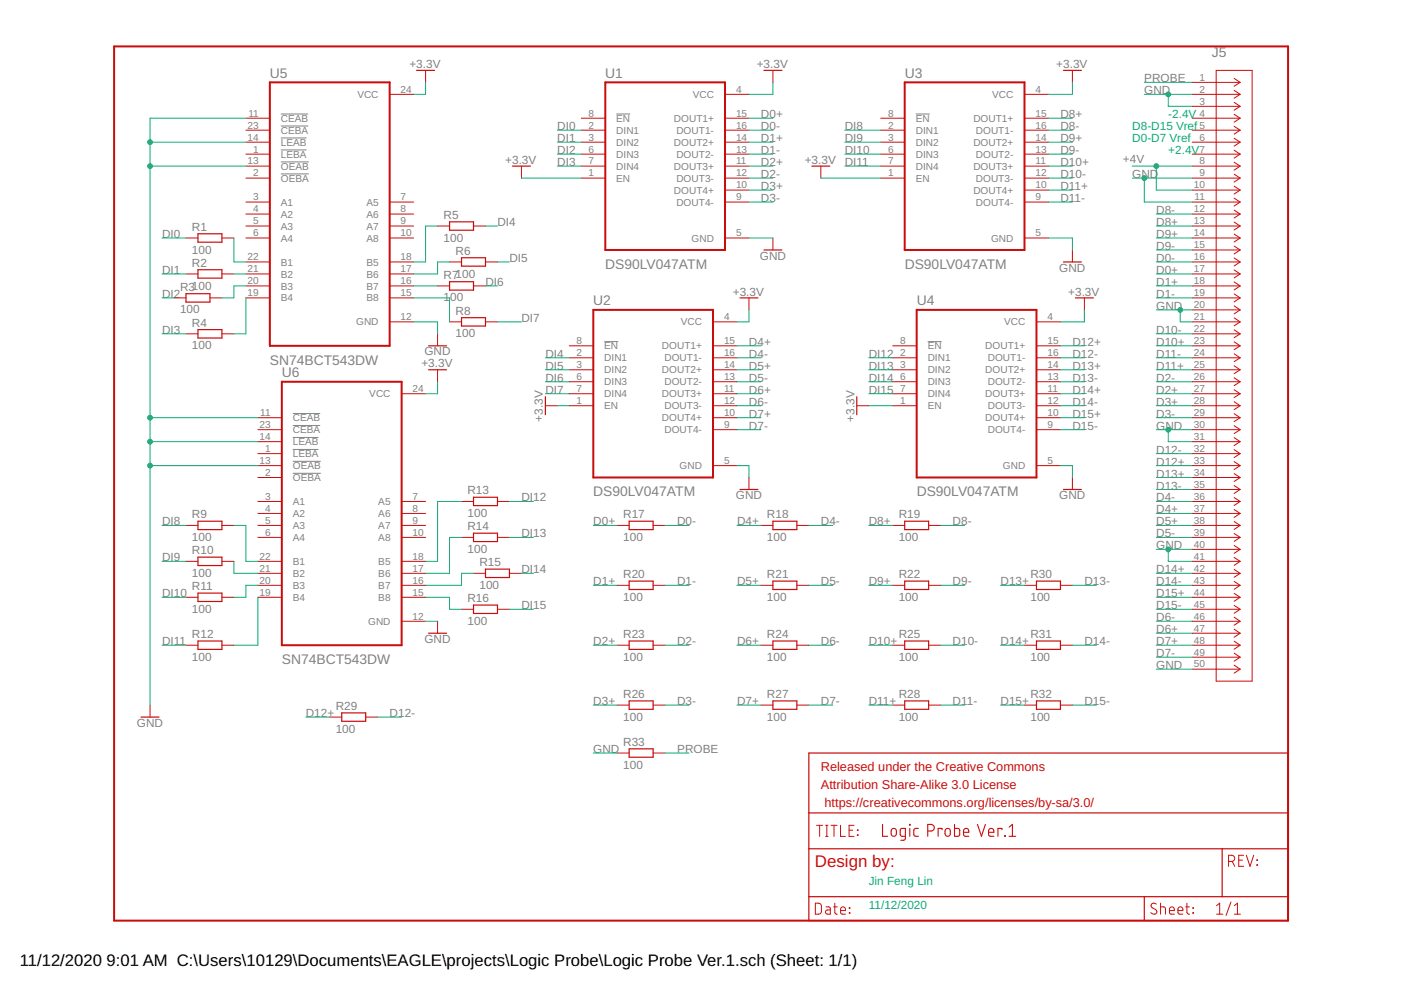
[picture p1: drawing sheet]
<svg xmlns="http://www.w3.org/2000/svg" width="297mm" height="210mm" viewBox="0 0 297 210" stroke-linecap="round" stroke-linejoin="round" font-family="sans-serif">
<g fill="none" stroke="#808080" stroke-width=".21">
<path d="M59.5 24.2h5.8M59.5 26.7h5.8M59.5 29.3h5.5M59.5 31.8h5.5M59.5 34.3h6M59.5 36.9h6M130.7 24.2h2.9M194.2 24.2h2.9M128.1 72.4h3M196.7 72.4h2.9M62.1 87.7h5.8M62.1 90.2h5.8"/>
<path d="M62.1 92.8h5.4M62.1 95.3h5.4M62.1 97.8h5.9M62.1 100.4h5.9"/>
</g>
<g fill="none" stroke="#c90d0c" stroke-width=".21">
<path d="M90.2 14.9v2.6M163.9 14.9v2.6M227.4 14.9v2.6M252.8 17.5h10.1M257.9 14.9h7.6v129.5h-7.6zM261.7 16.6l1.2 .9M261.7 19.2l1.2 .8M262.9 17.5l-1.2 .8M52.1 25.1h5.1M52.1 27.6h5.1M52.1 30.1h5.1M52.1 32.7h5.1"/>
<path d="M52.1 35.2h5.1M52.1 37.8h5.1M82.6 20h5.1M110.6 35.2v2.6M123.3 25.1h5M123.3 27.6h5M123.3 30.1h5M123.3 32.7h5M123.3 35.2h5M123.3 37.8h5M153.7 20h5.1M153.7 25.1h5.1"/>
<path d="M153.7 27.6h5.1M153.7 30.1h5.1M153.7 32.7h5.1M153.7 35.2h5.1M153.7 37.8h5.1M174 35.2v2.6M186.7 25.1h5.1M186.7 27.6h5.1M186.7 30.1h5.1M186.7 32.7h5.1M186.7 35.2h5.1M186.7 37.8h5.1"/>
<path d="M217.2 20h5.1M217.2 25.1h5.1M217.2 27.6h5.1M217.2 30.1h5.1M217.2 32.7h5.1M217.2 35.2h5.1M217.2 37.8h5.1M252.8 20h10.1M252.8 22.5h10.1M252.8 25.1h10.1M252.8 27.6h10.1M252.8 30.1h10.1"/>
<path d="M252.8 32.7h10.1M252.8 35.2h10.1M252.8 37.8h10.1M261.7 21.7l1.2 .8M261.7 24.2l1.2 .9M261.7 26.8l1.2 .8M261.7 29.3l1.2 .8M261.7 31.9l1.2 .8M261.7 34.4l1.2 .8M261.7 36.9l1.2 .9M261.7 39.5l1.2 .8M262.9 20l-1.2 .8"/>
<path d="M262.9 22.5l-1.2 .9M262.9 25.1l-1.2 .8M262.9 27.6l-1.2 .8M262.9 30.1l-1.2 .9M262.9 32.7l-1.2 .8M262.9 35.2l-1.2 .9M262.9 37.8l-1.2 .8M39.4 50.5h2.6M39.4 58.1h2.6M47.1 50.5h2.5M47.1 58.1h2.5M52.1 42.8h5.1"/>
<path d="M52.1 45.4h5.1M52.1 47.9h5.1M52.1 50.5h5.1M52.1 55.5h5.1M52.1 58.1h5.1M82.6 42.8h5.1M82.6 45.4h5.1M82.6 47.9h5.1M82.6 50.5h5.1M82.6 55.5h5.1M82.6 58.1h5.1M92.8 47.9h2.5"/>
<path d="M95.3 55.5h2.6M100.4 47.9h2.5M102.9 55.5h2.6M153.7 40.3h5.1M153.7 42.8h5.1M153.7 50.5h5.1M163.9 50.5v2.5M217.2 40.3h5.1M217.2 42.8h5.1M217.2 50.5h5.1M227.4 53v2.5M252.8 40.3h10.1"/>
<path d="M252.8 42.8h10.1M252.8 45.4h10.1M252.8 47.9h10.1M252.8 50.5h10.1M252.8 53h10.1M252.8 55.5h10.1M252.8 58.1h10.1M261.7 42l1.2 .8M261.7 44.6l1.2 .8M261.7 47.1l1.2 .8M261.7 49.6l1.2 .9M261.7 52.2l1.2 .8"/>
<path d="M261.7 54.7l1.2 .8M261.7 57.2l1.2 .9M261.7 59.8l1.2 .8M262.9 40.3l-1.2 .8M262.9 42.8l-1.2 .9M262.9 45.4l-1.2 .8M262.9 47.9l-1.2 .9M262.9 50.5l-1.2 .8M262.9 53l-1.2 .8M262.9 55.5l-1.2 .9M262.9 58.1l-1.2 .8M36.9 63.2h2.5"/>
<path d="M39.4 70.8h2.6M44.5 63.2h2.6M47.1 70.8h2.5M52.1 60.6h5.1M52.1 63.2h5.1M82.6 60.6h5.1M82.6 63.2h5.1M82.6 68.2h5.1M92.8 60.6h2.5M92.8 70.8v2.5M92.8 78.4v2.5M95.3 68.2h2.6"/>
<path d="M100.4 60.6h2.5M102.9 68.2h2.6M120.7 73.3h5.1M120.7 75.9h5.1M120.7 78.4h5.1M151.2 68.2h5.1M151.2 73.3h5.1M151.2 75.9h5.1M151.2 78.4h5.1M158.8 63.2v2.5M189.3 73.3h5.1M189.3 75.9h5.1"/>
<path d="M189.3 78.4h5.1M219.8 68.2h5M219.8 73.3h5M219.8 75.9h5M219.8 78.4h5M229.9 63.2v2.5M252.8 60.6h10.1M252.8 63.2h10.1M252.8 65.7h10.1M252.8 68.2h10.1M252.8 70.8h10.1M252.8 73.3h10.1"/>
<path d="M252.8 75.9h10.1M252.8 78.4h10.1M261.7 62.3l1.2 .9M261.7 64.9l1.2 .8M261.7 67.4l1.2 .8M261.7 69.9l1.2 .9M261.7 72.5l1.2 .8M261.7 75l1.2 .9M261.7 77.6l1.2 .8M262.9 60.6l-1.2 .9M262.9 63.2l-1.2 .8M262.9 65.7l-1.2 .8"/>
<path d="M262.9 68.2l-1.2 .9M262.9 70.8l-1.2 .8M262.9 73.3l-1.2 .8M262.9 75.9l-1.2 .8M262.9 78.4l-1.2 .8M54.7 88.6h5.1M54.7 91.1h5.1M54.7 93.6h5.1M54.7 96.2h5.1M54.7 98.7h5.1M85.2 83.5h5M115.6 86h2.6"/>
<path d="M120.7 80.9h5.1M120.7 83.5h5.1M120.7 86h5.1M151.2 80.9h5.1M151.2 83.5h5.1M151.2 86h5.1M151.2 88.6h5.1M151.2 91.1h5.1M151.2 98.7h5.1M181.7 86h2.5M189.3 80.9h5.1M189.3 83.5h5.1"/>
<path d="M189.3 86h5.1M219.8 80.9h5M219.8 83.5h5M219.8 86h5M219.8 88.6h5M219.8 91.1h5M219.8 98.7h5M252.8 80.9h10.1M252.8 83.5h10.1M252.8 86h10.1M252.8 88.6h10.1M252.8 91.1h10.1"/>
<path d="M252.8 93.6h10.1M252.8 96.2h10.1M252.8 98.7h10.1M261.7 80.1l1.2 .8M261.7 82.6l1.2 .9M261.7 85.2l1.2 .8M261.7 87.7l1.2 .9M261.7 90.3l1.2 .8M261.7 92.8l1.2 .8M261.7 95.3l1.2 .9M261.7 97.9l1.2 .8M262.9 80.9l-1.2 .9"/>
<path d="M262.9 83.5l-1.2 .8M262.9 86l-1.2 .8M262.9 88.6l-1.2 .8M262.9 91.1l-1.2 .8M262.9 93.6l-1.2 .9M262.9 96.2l-1.2 .8M262.9 98.7l-1.2 .8M39.4 111.4h2.6M39.4 119h2.6M47.1 111.4h2.5M47.1 119h2.5M54.7 101.2h5.1"/>
<path d="M54.7 106.3h5.1M54.7 108.9h5.1M54.7 111.4h5.1M54.7 113.9h5.1M54.7 119h5.1M85.2 106.3h5M85.2 108.9h5M85.2 111.4h5M85.2 113.9h5M85.2 119h5M97.9 106.3h2.5M97.9 113.9h2.5"/>
<path d="M105.5 106.3h2.5M105.5 113.9h2.5M130.9 111.4h2.5M138.5 111.4h2.5M158.8 101.2v2.6M161.3 111.4h2.6M169 111.4h2.5M189.3 111.4h2.5M196.9 111.4h2.5M227.4 101.2v2.6M252.8 101.2h10.1M252.8 103.8h10.1"/>
<path d="M252.8 106.3h10.1M252.8 108.9h10.1M252.8 111.4h10.1M252.8 113.9h10.1M252.8 116.5h10.1M252.8 119h10.1M261.7 100.4l1.2 .8M261.7 103l1.2 .8M261.7 105.5l1.2 .8M261.7 108l1.2 .9M261.7 110.6l1.2 .8M261.7 113.1l1.2 .8"/>
<path d="M261.7 115.7l1.2 .8M261.7 118.2l1.2 .8M262.9 101.2l-1.2 .9M262.9 103.8l-1.2 .8M262.9 106.3l-1.2 .9M262.9 108.9l-1.2 .8M262.9 111.4l-1.2 .8M262.9 113.9l-1.2 .9M262.9 116.5l-1.2 .8M262.9 119l-1.2 .9M39.4 126.6h2.6M39.4 136.8h2.6"/>
<path d="M47.1 126.6h2.5M47.1 136.8h2.5M54.7 121.6h5.1M54.7 124.1h5.1M54.7 126.6h5.1M85.2 121.6h5M85.2 124.1h5M85.2 126.6h5M85.2 131.7h5M92.8 131.7v2.6M97.9 129.2h2.5M100.4 121.6h2.5"/>
<path d="M105.5 129.2h2.5M108 121.6h2.6M130.9 124.1h2.5M130.9 136.8h2.5M138.5 124.1h2.5M138.5 136.8h2.5M161.3 124.1h2.6M161.3 136.8h2.6M169 124.1h2.5M169 136.8h2.5M189.3 124.1h2.5M189.3 136.8h2.5"/>
<path d="M196.9 124.1h2.5M196.9 136.8h2.5M217.2 124.1h2.6M217.2 136.8h2.6M224.8 124.1h2.6M224.8 136.8h2.6M252.8 121.6h10.1M252.8 124.1h10.1M252.8 126.6h10.1M252.8 129.2h10.1M252.8 131.7h10.1M252.8 134.3h10.1"/>
<path d="M252.8 136.8h10.1M252.8 139.3h10.1M261.7 120.7l1.2 .9M261.7 123.3l1.2 .8M261.7 125.8l1.2 .8M261.7 128.4l1.2 .8M261.7 130.9l1.2 .8M261.7 133.4l1.2 .9M261.7 136l1.2 .8M261.7 138.5l1.2 .8M262.9 121.6l-1.2 .8M262.9 124.1l-1.2 .8"/>
<path d="M262.9 126.6l-1.2 .9M262.9 129.2l-1.2 .8M262.9 131.7l-1.2 .9M262.9 134.3l-1.2 .8M262.9 136.8l-1.2 .8M262.9 139.3l-1.2 .9M31.8 149.5v2.5M69.9 152h2.6M77.5 152h2.6M130.9 149.5h2.5M130.9 159.7h2.5M138.5 149.5h2.5"/>
<path d="M138.5 159.7h2.5M161.3 149.5h2.6M169 149.5h2.5M189.3 149.5h2.5M196.9 149.5h2.5M217.2 149.5h2.6M224.8 149.5h2.6M252.8 141.9h10.1M261.7 141l1.2 .9M262.9 141.9l-1.2 .8M173.1 175h1.3M173.8 175v2.3"/>
<path d="M175 175h.6M175 177.3h.6M175.3 175v2.3M176.2 175h1.3M176.8 175v2.3M178.2 175v2.3h1M180 176h.8M181.1 175h-1.1v2.3h1.1M181.8 176l.1 .1zM181.8 177l.1 .1zM172.9 191.5a1.16 1.16 0 0 1 1.2 .3v1.8l-.4 .2h-.8zM175.1 192.3h.7l.2 .2v1.3h-.5a.44 .44 0 0 1-.5-.4 .44 .44 0 0 1 .5-.5h.5"/>
<path d="M176.7 192.3h.8M177 191.5v1.9l.2 .4h.3M178.2 193.1h1.1a.55 .55 0 0 0-.4-.8 .55 .55 0 0 0-.7 .5l.1 .9 1 .1M180.1 192.5l.1 .1zM180.1 193.5l.1 .1zM245.2 191.7a.58 .58 0 0 0-.9-.1 .58 .58 0 0 0 0 .9l.7 .3a.59 .59 0 0 1 .1 .9 .59 .59 0 0 1-.9 0l-.2-.2M246.1 192.3l.9 .1 .1 1.4M246.1 191.5v2.3M247.9 193.1h1.1a.55 .55 0 0 0-.4-.8 .55 .55 0 0 0-.7 .5l.2 .9 .9 .1M249.7 193.1h1.1a.55 .55 0 0 0-.4-.8 .55 .55 0 0 0-.7 .5l.2 .9 .9 .1M251.4 192.3h.8M251.7 191.5v1.9l.1 .3 .4 .1"/>
<path d="M252.9 193.5l.1 .1zM252.9 192.5l.1 .1zM257.9 193.8h1.3M257.9 192l.7-.5v2.3M260.5 182.6h.6a.66 .66 0 0 0 .7-.6 .66 .66 0 0 0-.7-.7h-.6v2.4M261 191.2l-1.1 2.9M261.3 182.6l.5 1.1M261.7 193.8h1.3M261.7 192l.7-.5v2.3M262.6 182.4h.8M263.7 181.3h-1.1v2.4h1.1M264.2 181.3l.8 2.4 .8-2.4"/>
<path d="M266.5 182.3l.1 .1zM266.5 183.3l.1 .2z"/>
</g>
<path d="M24.2 9.8h248.9v185.4h-248.9zM57.2 17.5h25.4v55.8h-25.4zM128.3 17.5h25.4v35.5h-25.4zM191.8 17.5h25.4v35.5h-25.4zM125.8 65.7h25.4v35.5h-25.4zM194.4 65.7h25.4v35.5h-25.4zM59.8 80.9h25.4v55.9h-25.4z" fill="none" stroke="#c90d0c" stroke-width=".42"/>
<g fill="none" stroke="#c90d0c" stroke-width=".25">
<path d="M88.3 14.9h3.8M162 14.9h3.8M225.5 14.9h3.8M108.6 35.2h3.9M172.1 35.2h3.8M42 49.6h5.1v1.8h-5.1zM42 57.2h5.1v1.8h-5.1zM95.3 47h5.1v1.8h-5.1zM95.3 59.7h5.1v1.8h-5.1zM97.9 54.7h5v1.7h-5zM162 53h3.8M225.5 55.5h3.8"/>
<path d="M39.4 62.3h5.1v1.8h-5.1zM42 69.9h5.1v1.8h-5.1zM90.9 73.3h3.8M90.9 78.4h3.8M97.9 67.4h5v1.7h-5zM156.9 63.2h3.8M228 63.2h3.8M115.6 84.1v3.8M181.7 84.1v3.8M42 110.5h5.1v1.8h-5.1zM42 118.1h5.1v1.8h-5.1zM100.4 105.4h5.1v1.8h-5.1z"/>
<path d="M100.4 113.1h5.1v1.7h-5.1zM133.4 110.5h5.1v1.8h-5.1zM156.9 103.8h3.8M163.9 110.5h5.1v1.8h-5.1zM191.8 110.5h5.1v1.8h-5.1zM225.5 103.8h3.8M42 125.8h5.1v1.7h-5.1zM42 135.9h5.1v1.8h-5.1zM90.9 134.3h3.8M100.4 128.3h5.1v1.8h-5.1zM102.9 120.7h5.1v1.7h-5.1zM133.4 135.9h5.1v1.8h-5.1z"/>
<path d="M133.4 123.2h5.1v1.8h-5.1zM163.9 135.9h5.1v1.8h-5.1zM163.9 123.2h5.1v1.8h-5.1zM191.8 135.9h5.1v1.8h-5.1zM191.8 123.2h5.1v1.8h-5.1zM219.8 135.9h5v1.8h-5zM219.8 123.2h5v1.8h-5zM29.9 152h3.8M72.5 151.2h5v1.7h-5zM133.4 148.6h5.1v1.8h-5.1zM133.4 158.8h5.1v1.7h-5.1zM163.9 148.6h5.1v1.8h-5.1z"/>
<path d="M171.5 159.7h101.6v35.5h-101.6zM191.8 148.6h5.1v1.8h-5.1zM219.8 148.6h5v1.8h-5zM171.5 180h101.6M171.5 172.4h101.6M259.1 180v10.1M171.5 190.1h101.6M242.6 190.1v5.1"/>
</g>
<g fill="none" stroke="#c90d0c" stroke-width=".23">
<path d="M187.1 174.8v2.5h1.1M189.1 175.8l.5-.2a.99 .99 0 0 1 .2 1.6l-.4 .1-.3-.2-.2-.3zM192 177.3h-.9l-.2-.2v-1.2l.2-.2 .9-.1v2.1l-.3 .4-.7 .1M192.8 174.8l.2 .1zM192.9 175.6v1.7M194.7 175.6l-.7 .1-.3 .4 .1 1 .2 .2h.7M196.7 176.2h.7a.7 .7 0 0 0 .7-.7 .7 .7 0 0 0-.7-.7h-.7v2.5M199.7 175.9v-.3h-.8v1.7M200.5 175.8l.5-.2a.99 .99 0 0 1 .2 1.6l-.4 .1-.4-.3v-.8zM202.4 174.8v2.5h.8l.3-.2v-1.2l-.3-.2-.8-.1M204.3 176.5h1.1a.59 .59 0 0 0-.4-.8 .59 .59 0 0 0-.7 .5l.1 1 1 .1M207.2 174.8l.9 2.5 .8-2.5"/>
<path d="M209.6 176.5h1.1a.59 .59 0 0 0-.4-.8 .59 .59 0 0 0-.7 .5l.1 1 1 .1M212.4 175.9v-.3h-.8v1.7M213 177.2l.2 .1zM214 177.3h1.3M214 175.4l.7-.6v2.5"/>
</g>
<g fill="none" stroke="#0dab76" stroke-width=".21">
<path d="M90.2 17.5v2.5h-2.5M163.9 17.5v2.5h-5.1M227.4 17.5v2.5h-5.1M242.6 17.5h10.2M31.8 30.1h20.3M31.8 35.2h20.3M52.1 25.1h-20.3v124.4M110.6 37.8h12.7M118.2 27.6h5.1M118.2 30.1h5.1M118.2 32.7h5.1M118.2 35.2h5.1"/>
<path d="M158.8 27.6h5.1M158.8 30.1h5.1M158.8 32.7h5.1M158.8 35.2h5.1M158.8 25.1h5.1M158.8 37.8h5.1M174 37.8h12.7M179.1 27.6h7.6M179.1 30.1h7.6M179.1 32.7h7.6M179.1 35.2h7.6M222.3 27.6h5.1"/>
<path d="M222.3 30.1h5.1M222.3 32.7h5.1M222.3 35.2h5.1M222.3 25.1h5.1M222.3 37.8h5.1M240.1 35.2h12.7M240.1 37.8h12.7M242.6 20h10.2M242.6 37.8v5h10.2M245.2 35.2v5.1h7.6M247.7 20v2.5h5.1M34.4 50.5h5"/>
<path d="M34.4 58.1h5M49.6 58.1h2.5M49.6 50.5v5h2.5M92.8 47.9h-2.6v7.6h-2.5M95.3 55.5h-2.5v2.6h-5.1M102.9 47.9h2.6M105.5 55.5h2.5M158.8 50.5h5.1M158.8 42.8h5.1M158.8 40.3h5.1M222.3 50.5h5.1v2.5M222.3 42.8h5.1"/>
<path d="M222.3 40.3h5.1M245.2 50.5h7.6M245.2 58.1h7.6M245.2 47.9h7.6M245.2 55.5h7.6M245.2 45.4h7.6M245.2 53h7.6M34.4 63.2h2.5M34.4 70.8h5M52.1 60.6h-2.5v2.6h-2.5M52.1 63.2v7.6h-2.5M87.7 63.2h7.6v5"/>
<path d="M87.7 60.6h5.1M87.7 68.2h5.1v2.6M102.9 60.6h2.6M105.5 68.2h5.1M115.6 75.9h5.1M115.6 78.4h5.1M156.3 75.9h5M156.3 78.4h5M156.3 73.3h5M158.8 65.7v2.5h-2.5M184.2 75.9h5.1M184.2 78.4h5.1"/>
<path d="M224.8 75.9h5.1M224.8 78.4h5.1M224.8 73.3h5.1M229.9 65.7v2.5h-5.1M245.2 63.2h7.6M245.2 70.8h7.6M245.2 75.9h7.6M245.2 78.4h7.6M245.2 60.6h7.6M245.2 65.7h7.6M245.2 73.3h7.6M250.2 65.7v2.5h2.6"/>
<path d="M31.8 88.6h22.9M31.8 93.6h22.9M31.8 98.7h22.9M92.8 80.9v2.6h-2.6M115.6 80.9h5.1M115.6 83.5h5.1M118.2 86h2.5M156.3 80.9h5M156.3 83.5h5M156.3 88.6h5M156.3 98.7h2.5v2.5M156.3 91.1h5"/>
<path d="M156.3 86h5M184.2 80.9h5.1M184.2 83.5h5.1M184.2 86h5.1M224.8 80.9h5.1M224.8 83.5h5.1M224.8 88.6h5.1M224.8 98.7h2.6v2.5M224.8 91.1h5.1M224.8 86h5.1M245.2 80.9h7.6M245.2 83.5h7.6"/>
<path d="M245.2 88.6h7.6M245.2 98.7h7.6M245.2 91.1h7.6M245.2 86h7.6M245.2 96.2h7.6M247.7 91.1v2.5h5.1M34.4 111.4h5M34.4 119h5M49.6 111.4h2.5v7.6h2.6M49.6 119v2.6h5.1M97.9 106.3h-5.1v12.7h-2.6M97.9 113.9h-2.6v7.7h-5.1"/>
<path d="M108 106.3h5.1M108 113.9h5.1M125.8 111.4h5.1M141 111.4h5.1M156.3 111.4h5M171.5 111.4h5.1M184.2 111.4h5.1M199.4 111.4h5.1M245.2 111.4h7.6M245.2 106.3h7.6M245.2 113.9h7.6M245.2 116.5h7.6"/>
<path d="M245.2 108.9h7.6M245.2 101.2h7.6M245.2 103.8h7.6M247.7 116.5v2.5h5.1M34.4 126.6h5M34.4 136.8h5M54.7 124.1h-2.6v2.5h-2.5M54.7 126.6v10.2h-5.1M90.2 126.6h5.1v2.6h2.6M90.2 131.7h2.6M100.4 121.6h-2.5v2.5h-7.7M108 129.2h5.1"/>
<path d="M110.6 121.6h2.5M125.8 136.8h5.1M125.8 124.1h5.1M141 136.8h5.1M141 124.1h5.1M156.3 136.8h5M156.3 124.1h5M171.5 136.8h5.1M171.5 124.1h5.1M184.2 136.8h5.1M184.2 124.1h5.1M199.4 136.8h5.1"/>
<path d="M199.4 124.1h5.1M212.1 136.8h5.1M212.1 124.1h5.1M227.4 136.8h5.1M227.4 124.1h5.1M245.2 126.6h7.6M245.2 136.8h7.6M245.2 121.6h7.6M245.2 129.2h7.6M245.2 131.7h7.6M245.2 124.1h7.6M245.2 134.3h7.6"/>
<path d="M245.2 139.3h7.6M64.8 152h5.1M80.1 152h5.1M125.8 159.7h5.1M125.8 149.5h5.1M141 159.7h5.1M141 149.5h5.1M156.3 149.5h5M171.5 149.5h5.1M184.2 149.5h5.1M199.4 149.5h5.1M212.1 149.5h5.1"/>
<path d="M227.4 149.5h5.1M245.2 141.9h7.6"/>
</g>
<g fill="#0dab76" stroke="#0dab76" stroke-width=".21">
<circle cx="31.8" cy="93.6" r=".51"/>
<circle cx="31.8" cy="98.7" r=".51"/>
<circle cx="31.8" cy="88.6" r=".51"/>
<circle cx="31.8" cy="30.1" r=".51"/>
<circle cx="31.8" cy="35.2" r=".51"/>
<circle cx="247.7" cy="20" r=".51"/>
<circle cx="242.6" cy="37.8" r=".51"/>
<circle cx="250.2" cy="65.7" r=".51"/>
<circle cx="247.7" cy="91.1" r=".51"/>
<circle cx="247.7" cy="116.5" r=".51"/>
<circle cx="245.2" cy="35.2" r=".51"/>
</g>
<text font-size="3.6" fill="#c90d0c" x="172.8" y="183.8">Design by:</text>
<g font-size="3.5">
<text x="4.2" y="204.7">11/12/2020</text>
<text x="22.6" y="204.7">9:01 AM C:\Users\10129\Documents\EAGLE\projects\Logic Probe\Logic Probe Ver.1.sch (Sheet: 1/1)</text>
</g>
<g font-size="2.9" fill="#808080">
<text x="57.2" y="16.5">U5</text>
<text x="128.3" y="16.5">U1</text>
<text x="191.8" y="16.5">U3</text>
<text x="256.9" y="12.1">J5</text>
<text x="128.3" y="57">DS90LV047ATM</text>
<text x="191.8" y="57">DS90LV047ATM</text>
<text x="125.8" y="64.7">U2</text>
<text x="194.4" y="64.7">U4</text>
<text x="57.2" y="77.3">SN74BCT543DW</text>
<text x="59.8" y="79.9">U6</text>
<text x="125.8" y="105.2">DS90LV047ATM</text>
<text x="194.4" y="105.2">DS90LV047ATM</text>
<text x="59.8" y="140.8">SN74BCT543DW</text>
</g>
<g font-size="2.7" fill="#c90d0c">
<text x="174" y="163.5">Released under the Creative Commons</text>
<text x="174" y="167.3">Attribution Share-Alike 3.0 License</text>
<text x="174.8" y="171.1">https://creativecommons.org/licenses/by-sa/3.0/</text>
</g>
<g font-size="2.5" fill="#808080">
<text x="86.8" y="14.4">+3.3V</text>
<text x="160.4" y="14.4">+3.3V</text>
<text x="223.9" y="14.4">+3.3V</text>
<text x="242.6" y="17.5">PROBE</text>
<text x="242.6" y="20">GND</text>
<text x="118.2" y="27.6">DI0</text>
<text x="161.3" y="25.1">D0+</text>
<text x="161.3" y="27.6">D0-</text>
<text x="179.1" y="27.6">DI8</text>
<text x="224.8" y="25.1">D8+</text>
<text x="224.8" y="27.6">D8-</text>
<text x="107.1" y="34.7">+3.3V</text>
<text x="118.2" y="30.2">DI1</text>
<text x="118.2" y="32.7">DI2</text>
<text x="118.2" y="35.2">DI3</text>
<text x="161.3" y="30.2">D1+</text>
<text x="161.3" y="32.7">D1-</text>
<text x="161.3" y="35.2">D2+</text>
<text x="170.6" y="34.7">+3.3V</text>
<text x="179.1" y="30.2">DI9</text>
<text x="179.1" y="32.7">DI10</text>
<text x="179.1" y="35.2">DI11</text>
<text x="224.8" y="30.2">D9+</text>
<text x="224.8" y="32.7">D9-</text>
<text x="224.8" y="35.2">D10+</text>
<text x="238.1" y="34.5">+4V</text>
<text x="161.3" y="37.8">D2-</text>
<text x="161.3" y="40.3">D3+</text>
<text x="224.8" y="37.8">D10-</text>
<text x="224.8" y="40.3">D11+</text>
<text x="240.1" y="37.8">GND</text>
<text x="94" y="46.4">R5</text>
<text x="105.5" y="47.9">DI4</text>
<text x="161.3" y="42.8">D3-</text>
<text x="224.8" y="42.8">D11-</text>
<text x="245.1" y="47.9">D8+</text>
<text x="245.1" y="45.4">D8-</text>
<text x="34.4" y="50.5">DI0</text>
<text x="40.7" y="53.8">100</text>
<text x="40.7" y="49">R1</text>
<text x="94" y="51.2">100</text>
<text x="245.1" y="50.5">D9+</text>
<text x="245.1" y="53">D9-</text>
<text x="34.4" y="58.1">DI1</text>
<text x="40.7" y="56.6">R2</text>
<text x="94" y="59.1">R7100</text>
<text x="96.6" y="54">R6</text>
<text x="108" y="55.5">DI5</text>
<text x="161.1" y="55">GND</text>
<text x="224.6" y="57.6">GND</text>
<text x="245.1" y="58.1">D0+</text>
<text x="245.1" y="55.5">D0-</text>
<text x="34.4" y="63.2">DI2</text>
<text x="38.2" y="61.7">R3100</text>
<text x="94" y="63.9">1</text>
<text x="95.4" y="63.9">00</text>
<text x="102.9" y="60.6">DI6</text>
<text x="155.4" y="62.7">+3.3V</text>
<text x="226.5" y="62.7">+3.3V</text>
<text x="245.1" y="65.7">GND</text>
<text x="245.1" y="60.6">D1+</text>
<text x="245.1" y="63.2">D1-</text>
<text x="34.4" y="70.8">DI3</text>
<text x="38.2" y="66.5">100</text>
<text x="40.7" y="69.3">R4</text>
<text x="96.6" y="71.5">100</text>
<text x="96.6" y="66.7">R8</text>
<text x="110.5" y="68.2">DI7</text>
<text x="245.1" y="70.8">D10-</text>
<text x="40.7" y="74.1">100</text>
<text x="89.3" y="77.9">+3.3V</text>
<text x="90" y="75.4">GND</text>
<text x="115.6" y="75.9">DI4</text>
<text x="158.8" y="73.3">D4+</text>
<text x="158.8" y="75.9">D4-</text>
<text x="184.2" y="75.9">DI12</text>
<text x="227.4" y="73.3">D12+</text>
<text x="227.4" y="75.9">D12-</text>
<text x="245.1" y="73.3">D10+</text>
<text x="245.1" y="75.9">D11-</text>
<text x="115.6" y="78.4">DI5</text>
<text x="115.6" y="80.9">DI6</text>
<text x="115.6" y="83.5">DI7</text>
<text x="158.8" y="78.4">D5+</text>
<text x="158.8" y="80.9">D5-</text>
<text x="158.8" y="83.5">D6+</text>
<text x="184.2" y="78.4">DI13</text>
<text x="184.2" y="80.9">DI14</text>
<text x="184.2" y="83.5">DI15</text>
<text x="227.4" y="78.4">D13+</text>
<text x="227.4" y="80.9">D13-</text>
<text x="227.4" y="83.5">D14+</text>
<text x="245.1" y="80.9">D2-</text>
<text x="245.1" y="83.5">D2+</text>
<text x="245.1" y="78.4">D11+</text>
<text x="115.1" y="89.4" transform="rotate(-90 115.1 89.4)">+3.3V</text>
<text x="158.8" y="86">D6-</text>
<text x="158.8" y="88.6">D7+</text>
<text x="181.1" y="89.4" transform="rotate(-90 181.1 89.4)">+3.3V</text>
<text x="227.4" y="86">D14-</text>
<text x="227.4" y="88.6">D15+</text>
<text x="245.1" y="86">D3+</text>
<text x="245.1" y="88.6">D3-</text>
<text x="158.8" y="91.1">D7-</text>
<text x="227.4" y="91.1">D15-</text>
<text x="245.1" y="91.1">GND</text>
<text x="245.1" y="98.7">D12+</text>
<text x="245.1" y="96.2">D12-</text>
<text x="245.1" y="101.3">D13+</text>
<text x="99.1" y="104.8">R13</text>
<text x="110.5" y="106.3">DI12</text>
<text x="156" y="105.8">GND</text>
<text x="224.6" y="105.8">GND</text>
<text x="245.1" y="106.3">D4-</text>
<text x="245.1" y="103.8">D13-</text>
<text x="34.4" y="111.4">DI8</text>
<text x="40.7" y="109.9">R9</text>
<text x="99.1" y="109.6">100</text>
<text x="99.1" y="112.4">R14</text>
<text x="110.5" y="113.9">DI13</text>
<text x="125.8" y="111.4">D0+</text>
<text x="132.1" y="109.9">R17</text>
<text x="143.6" y="111.4">D0-</text>
<text x="156.3" y="111.4">D4+</text>
<text x="162.6" y="109.9">R18</text>
<text x="174" y="111.4">D4-</text>
<text x="184.2" y="111.4">D8+</text>
<text x="190.5" y="109.9">R19</text>
<text x="202" y="111.4">D8-</text>
<text x="245.1" y="108.9">D4+</text>
<text x="245.1" y="111.4">D5+</text>
<text x="245.1" y="113.9">D5-</text>
<text x="34.4" y="119">DI9</text>
<text x="40.7" y="114.7">100</text>
<text x="40.7" y="117.5">R10</text>
<text x="99.1" y="117.2">100</text>
<text x="132.1" y="114.7">100</text>
<text x="162.6" y="114.7">100</text>
<text x="190.5" y="114.7">100</text>
<text x="245.1" y="116.5">GND</text>
<text x="40.7" y="122.3">100</text>
<text x="40.7" y="125.1">R11</text>
<text x="101.7" y="124.9">100</text>
<text x="101.7" y="120.1">R15</text>
<text x="110.5" y="121.6">DI14</text>
<text x="125.8" y="124.1">D1+</text>
<text x="132.1" y="122.6">R20</text>
<text x="143.6" y="124.1">D1-</text>
<text x="156.3" y="124.1">D5+</text>
<text x="162.6" y="122.6">R21</text>
<text x="174" y="124.1">D5-</text>
<text x="184.2" y="124.1">D9+</text>
<text x="190.5" y="122.6">R22</text>
<text x="202" y="124.1">D9-</text>
<text x="212.1" y="124.1">D13+</text>
<text x="218.5" y="122.6">R30</text>
<text x="229.9" y="124.1">D13-</text>
<text x="245.1" y="121.6">D14+</text>
<text x="245.1" y="124.1">D14-</text>
<text x="34.4" y="126.6">DI10</text>
<text x="40.7" y="129.9">100</text>
<text x="99.1" y="127.7">R16</text>
<text x="110.5" y="129.2">DI15</text>
<text x="132.1" y="127.4">100</text>
<text x="162.6" y="127.4">100</text>
<text x="190.5" y="127.4">100</text>
<text x="218.5" y="127.4">100</text>
<text x="245.1" y="131.7">D6-</text>
<text x="245.1" y="126.6">D15+</text>
<text x="245.1" y="129.2">D15-</text>
<text x="34.4" y="136.8">DI11</text>
<text x="40.7" y="135.3">R12</text>
<text x="90" y="136.3">GND</text>
<text x="99.1" y="132.5">100</text>
<text x="125.8" y="136.8">D2+</text>
<text x="132.1" y="135.3">R23</text>
<text x="143.6" y="136.8">D2-</text>
<text x="156.3" y="136.8">D6+</text>
<text x="162.6" y="135.3">R24</text>
<text x="174" y="136.8">D6-</text>
<text x="184.2" y="136.8">D10+</text>
<text x="190.5" y="135.3">R25</text>
<text x="202" y="136.8">D10-</text>
<text x="212.1" y="136.8">D14+</text>
<text x="218.5" y="135.3">R31</text>
<text x="229.9" y="136.8">D14-</text>
<text x="245.1" y="134.3">D6+</text>
<text x="245.1" y="136.8">D7+</text>
<text x="40.7" y="140.1">100</text>
<text x="132.1" y="140.1">100</text>
<text x="162.6" y="140.1">100</text>
<text x="190.5" y="140.1">100</text>
<text x="218.5" y="140.1">100</text>
<text x="245.1" y="141.9">GND</text>
<text x="245.1" y="139.3">D7-</text>
<text x="125.8" y="149.5">D3+</text>
<text x="132.1" y="148">R26</text>
<text x="143.6" y="149.5">D3-</text>
<text x="156.3" y="149.5">D7+</text>
<text x="162.6" y="148">R27</text>
<text x="174" y="149.5">D7-</text>
<text x="184.2" y="149.5">D11+</text>
<text x="190.5" y="148">R28</text>
<text x="202" y="149.5">D11-</text>
<text x="212.1" y="149.5">D15+</text>
<text x="218.5" y="148">R32</text>
<text x="229.9" y="149.5">D15-</text>
<text x="29" y="154.1">GND</text>
<text x="64.8" y="152">D12+</text>
<text x="71.2" y="155.3">100</text>
<text x="71.2" y="150.5">R29</text>
<text x="82.6" y="152">D12-</text>
<text x="132.1" y="152.8">100</text>
<text x="162.6" y="152.8">100</text>
<text x="190.5" y="152.8">100</text>
<text x="218.5" y="152.8">100</text>
<text x="125.8" y="159.7">GND</text>
<text x="132.1" y="158.2">R33</text>
<text x="143.6" y="159.7">PROBE</text>
<text x="132.1" y="163">100</text>
</g>
<g font-size="2.5" fill="#0dab76">
<text x="240.1" y="27.6">D8-D15 Vref</text>
<text x="247.7" y="25.1">-2.4V</text>
<text x="240.1" y="30.2">D0-D7 Vref</text>
<text x="247.7" y="32.7">+2.4V</text>
<text x="184.2" y="187.6">Jin Feng Lin</text>
<text x="184.2" y="192.7">11/12/2020</text>
</g>
<g font-size="2.1" fill="#808080">
<text x="254.3" y="17.1">1</text>
<text x="75.8" y="20.8">VCC</text>
<text x="84.9" y="19.6">24</text>
<text x="146.9" y="20.8">VCC</text>
<text x="156.1" y="19.6">4</text>
<text x="210.4" y="20.8">VCC</text>
<text x="219.5" y="19.6">4</text>
<text x="254.3" y="19.6">2</text>
<text x="254.3" y="22.2">3</text>
<text x="52.5" y="27.3">23</text>
<text x="52.5" y="29.8">14</text>
<text x="52.7" y="24.7">11</text>
<text x="59.5" y="25.8">CEAB</text>
<text x="59.5" y="28.4">CEBA</text>
<text x="124.8" y="24.7">8</text>
<text x="124.8" y="27.3">2</text>
<text x="124.8" y="29.8">3</text>
<text x="130.7" y="25.8">EN</text>
<text x="130.7" y="28.4">DIN1</text>
<text x="142.9" y="25.8">DOUT1+</text>
<text x="143.4" y="28.4">DOUT1-</text>
<text x="156.1" y="24.7">15</text>
<text x="156.1" y="27.3">16</text>
<text x="156.1" y="29.8">14</text>
<text x="188.3" y="24.7">8</text>
<text x="188.3" y="27.3">2</text>
<text x="188.3" y="29.8">3</text>
<text x="194.2" y="25.8">EN</text>
<text x="194.2" y="28.4">DIN1</text>
<text x="206.4" y="25.8">DOUT1+</text>
<text x="206.9" y="28.4">DOUT1-</text>
<text x="219.5" y="24.7">15</text>
<text x="219.5" y="27.3">16</text>
<text x="219.5" y="29.8">14</text>
<text x="254.3" y="24.7">4</text>
<text x="254.3" y="27.3">5</text>
<text x="254.3" y="29.8">6</text>
<text x="52.5" y="34.9">13</text>
<text x="53.7" y="32.3">1</text>
<text x="59.5" y="30.9">LEAB</text>
<text x="59.5" y="33.5">LEBA</text>
<text x="59.5" y="36">OEAB</text>
<text x="124.8" y="32.3">6</text>
<text x="124.8" y="34.9">7</text>
<text x="130.7" y="30.9">DIN2</text>
<text x="130.7" y="33.5">DIN3</text>
<text x="130.7" y="36">DIN4</text>
<text x="142.9" y="30.9">DOUT2+</text>
<text x="142.9" y="36">DOUT3+</text>
<text x="143.4" y="33.5">DOUT2-</text>
<text x="156.1" y="32.3">13</text>
<text x="156.1" y="34.9">11</text>
<text x="188.3" y="32.3">6</text>
<text x="188.3" y="34.9">7</text>
<text x="194.2" y="30.9">DIN2</text>
<text x="194.2" y="33.5">DIN3</text>
<text x="194.2" y="36">DIN4</text>
<text x="206.4" y="30.9">DOUT2+</text>
<text x="206.4" y="36">DOUT3+</text>
<text x="206.9" y="33.5">DOUT2-</text>
<text x="219.5" y="32.3">13</text>
<text x="219.5" y="34.9">11</text>
<text x="254.3" y="32.3">7</text>
<text x="254.3" y="34.9">8</text>
<text x="53.7" y="37.4">2</text>
<text x="59.5" y="38.5">OEBA</text>
<text x="124.8" y="37.4">1</text>
<text x="130.7" y="38.5">EN</text>
<text x="142.9" y="41.1">DOUT4+</text>
<text x="143.4" y="38.5">DOUT3-</text>
<text x="156.1" y="37.4">12</text>
<text x="156.1" y="40">10</text>
<text x="188.3" y="37.4">1</text>
<text x="194.2" y="38.5">EN</text>
<text x="206.4" y="41.1">DOUT4+</text>
<text x="206.9" y="38.5">DOUT3-</text>
<text x="219.5" y="37.4">12</text>
<text x="219.5" y="40">10</text>
<text x="253.1" y="40">10</text>
<text x="254.3" y="37.4">9</text>
<text x="53.7" y="42.5">3</text>
<text x="53.7" y="45">4</text>
<text x="53.7" y="47.6">5</text>
<text x="59.5" y="43.6">A1</text>
<text x="59.5" y="46.1">A2</text>
<text x="77.7" y="43.6">A5</text>
<text x="77.7" y="46.1">A6</text>
<text x="84.9" y="42.5">7</text>
<text x="84.9" y="45">8</text>
<text x="84.9" y="47.6">9</text>
<text x="143.4" y="43.6">DOUT4-</text>
<text x="156.1" y="42.5">9</text>
<text x="206.9" y="43.6">DOUT4-</text>
<text x="219.5" y="42.5">9</text>
<text x="253.1" y="45">12</text>
<text x="253.1" y="47.6">13</text>
<text x="253.3" y="42.5">11</text>
<text x="53.7" y="50.1">6</text>
<text x="59.5" y="48.7">A3</text>
<text x="59.5" y="51.2">A4</text>
<text x="77.7" y="48.7">A7</text>
<text x="77.7" y="51.2">A8</text>
<text x="84.9" y="50.1">10</text>
<text x="146.6" y="51.2">GND</text>
<text x="156.1" y="50.1">5</text>
<text x="210.1" y="51.2">GND</text>
<text x="219.5" y="50.1">5</text>
<text x="253.1" y="50.1">14</text>
<text x="253.1" y="52.6">15</text>
<text x="52.5" y="55.2">22</text>
<text x="52.5" y="57.7">21</text>
<text x="59.5" y="56.3">B1</text>
<text x="59.5" y="58.8">B2</text>
<text x="77.7" y="56.3">B5</text>
<text x="77.7" y="58.8">B6</text>
<text x="84.9" y="55.2">18</text>
<text x="84.9" y="57.7">17</text>
<text x="253.1" y="55.2">16</text>
<text x="253.1" y="57.7">17</text>
<text x="52.5" y="60.3">20</text>
<text x="52.5" y="62.8">19</text>
<text x="59.5" y="61.4">B3</text>
<text x="59.5" y="63.9">B4</text>
<text x="77.7" y="61.4">B7</text>
<text x="77.7" y="63.9">B8</text>
<text x="84.9" y="60.3">16</text>
<text x="84.9" y="62.8">15</text>
<text x="253.1" y="60.3">18</text>
<text x="253.1" y="62.8">19</text>
<text x="253.1" y="65.3">20</text>
<text x="75.5" y="69">GND</text>
<text x="84.9" y="67.9">12</text>
<text x="144.3" y="69">VCC</text>
<text x="153.5" y="67.9">4</text>
<text x="212.9" y="69">VCC</text>
<text x="222.1" y="67.9">4</text>
<text x="253.1" y="67.9">21</text>
<text x="253.1" y="70.4">22</text>
<text x="122.3" y="73">8</text>
<text x="122.3" y="75.5">2</text>
<text x="128.1" y="74.1">EN</text>
<text x="128.1" y="76.6">DIN1</text>
<text x="140.3" y="74.1">DOUT1+</text>
<text x="140.9" y="76.6">DOUT1-</text>
<text x="153.5" y="73">15</text>
<text x="153.5" y="75.5">16</text>
<text x="190.8" y="73">8</text>
<text x="190.8" y="75.5">2</text>
<text x="196.7" y="74.1">EN</text>
<text x="196.7" y="76.6">DIN1</text>
<text x="208.9" y="74.1">DOUT1+</text>
<text x="209.4" y="76.6">DOUT1-</text>
<text x="222.1" y="73">15</text>
<text x="222.1" y="75.5">16</text>
<text x="253.1" y="73">23</text>
<text x="253.1" y="75.5">24</text>
<text x="87.5" y="83.1">24</text>
<text x="122.3" y="78">3</text>
<text x="122.3" y="80.6">6</text>
<text x="122.3" y="83.1">7</text>
<text x="128.1" y="79.2">DIN2</text>
<text x="128.1" y="81.7">DIN3</text>
<text x="140.3" y="79.2">DOUT2+</text>
<text x="140.9" y="81.7">DOUT2-</text>
<text x="153.5" y="78">14</text>
<text x="153.5" y="80.6">13</text>
<text x="153.5" y="83.1">11</text>
<text x="190.8" y="78">3</text>
<text x="190.8" y="80.6">6</text>
<text x="190.8" y="83.1">7</text>
<text x="196.7" y="79.2">DIN2</text>
<text x="196.7" y="81.7">DIN3</text>
<text x="208.9" y="79.2">DOUT2+</text>
<text x="209.4" y="81.7">DOUT2-</text>
<text x="222.1" y="78">14</text>
<text x="222.1" y="80.6">13</text>
<text x="222.1" y="83.1">11</text>
<text x="253.1" y="78">25</text>
<text x="253.1" y="80.6">26</text>
<text x="253.1" y="83.1">27</text>
<text x="55.2" y="88.2">11</text>
<text x="62.1" y="89.3">CEAB</text>
<text x="78.3" y="84.2">VCC</text>
<text x="122.3" y="85.7">1</text>
<text x="128.1" y="84.2">DIN4</text>
<text x="128.1" y="86.8">EN</text>
<text x="140.3" y="84.2">DOUT3+</text>
<text x="140.3" y="89.3">DOUT4+</text>
<text x="140.9" y="86.8">DOUT3-</text>
<text x="153.5" y="85.7">12</text>
<text x="153.5" y="88.2">10</text>
<text x="190.8" y="85.7">1</text>
<text x="196.7" y="84.2">DIN4</text>
<text x="196.7" y="86.8">EN</text>
<text x="208.9" y="84.2">DOUT3+</text>
<text x="208.9" y="89.3">DOUT4+</text>
<text x="209.4" y="86.8">DOUT3-</text>
<text x="222.1" y="85.7">12</text>
<text x="222.1" y="88.2">10</text>
<text x="253.1" y="85.7">28</text>
<text x="253.1" y="88.2">29</text>
<text x="55" y="90.7">23</text>
<text x="55" y="93.3">14</text>
<text x="56.2" y="95.8">1</text>
<text x="62.1" y="91.9">CEBA</text>
<text x="62.1" y="94.4">LEAB</text>
<text x="140.9" y="91.9">DOUT4-</text>
<text x="153.5" y="90.7">9</text>
<text x="209.4" y="91.9">DOUT4-</text>
<text x="222.1" y="90.7">9</text>
<text x="253.1" y="90.7">30</text>
<text x="253.1" y="93.3">31</text>
<text x="253.1" y="95.8">32</text>
<text x="55" y="98.4">13</text>
<text x="56.2" y="100.9">2</text>
<text x="62.1" y="96.9">LEBA</text>
<text x="62.1" y="99.5">OEAB</text>
<text x="144.1" y="99.5">GND</text>
<text x="153.5" y="98.4">5</text>
<text x="212.7" y="99.5">GND</text>
<text x="222.1" y="98.4">5</text>
<text x="253.1" y="98.4">33</text>
<text x="253.1" y="100.9">34</text>
<text x="56.2" y="106">3</text>
<text x="62.1" y="102">OEBA</text>
<text x="62.1" y="107.1">A1</text>
<text x="80.2" y="107.1">A5</text>
<text x="87.5" y="106">7</text>
<text x="253.1" y="103.4">35</text>
<text x="253.1" y="106">36</text>
<text x="56.2" y="108.5">4</text>
<text x="56.2" y="111.1">5</text>
<text x="56.2" y="113.6">6</text>
<text x="62.1" y="109.6">A2</text>
<text x="62.1" y="112.2">A3</text>
<text x="80.2" y="109.6">A6</text>
<text x="80.2" y="112.2">A7</text>
<text x="87.5" y="108.5">8</text>
<text x="87.5" y="111.1">9</text>
<text x="87.5" y="113.6">10</text>
<text x="253.1" y="108.5">37</text>
<text x="253.1" y="111.1">38</text>
<text x="253.1" y="113.6">39</text>
<text x="55" y="118.7">22</text>
<text x="62.1" y="114.7">A4</text>
<text x="62.1" y="119.8">B1</text>
<text x="80.2" y="114.7">A8</text>
<text x="80.2" y="119.8">B5</text>
<text x="87.5" y="118.7">18</text>
<text x="253.1" y="116.1">40</text>
<text x="253.1" y="118.7">41</text>
<text x="55" y="121.2">21</text>
<text x="55" y="123.7">20</text>
<text x="62.1" y="122.3">B2</text>
<text x="62.1" y="124.9">B3</text>
<text x="80.2" y="122.3">B6</text>
<text x="80.2" y="124.9">B7</text>
<text x="87.5" y="121.2">17</text>
<text x="87.5" y="123.7">16</text>
<text x="253.1" y="121.2">42</text>
<text x="253.1" y="123.7">43</text>
<text x="55" y="126.3">19</text>
<text x="62.1" y="127.4">B4</text>
<text x="80.2" y="127.4">B8</text>
<text x="87.5" y="126.3">15</text>
<text x="87.5" y="131.4">12</text>
<text x="253.1" y="126.3">44</text>
<text x="253.1" y="128.8">45</text>
<text x="253.1" y="131.4">46</text>
<text x="78.1" y="132.5">GND</text>
<text x="253.1" y="133.9">47</text>
<text x="253.1" y="136.4">48</text>
<text x="253.1" y="139">49</text>
<text x="253.1" y="141.5">50</text>
</g>
</svg>
